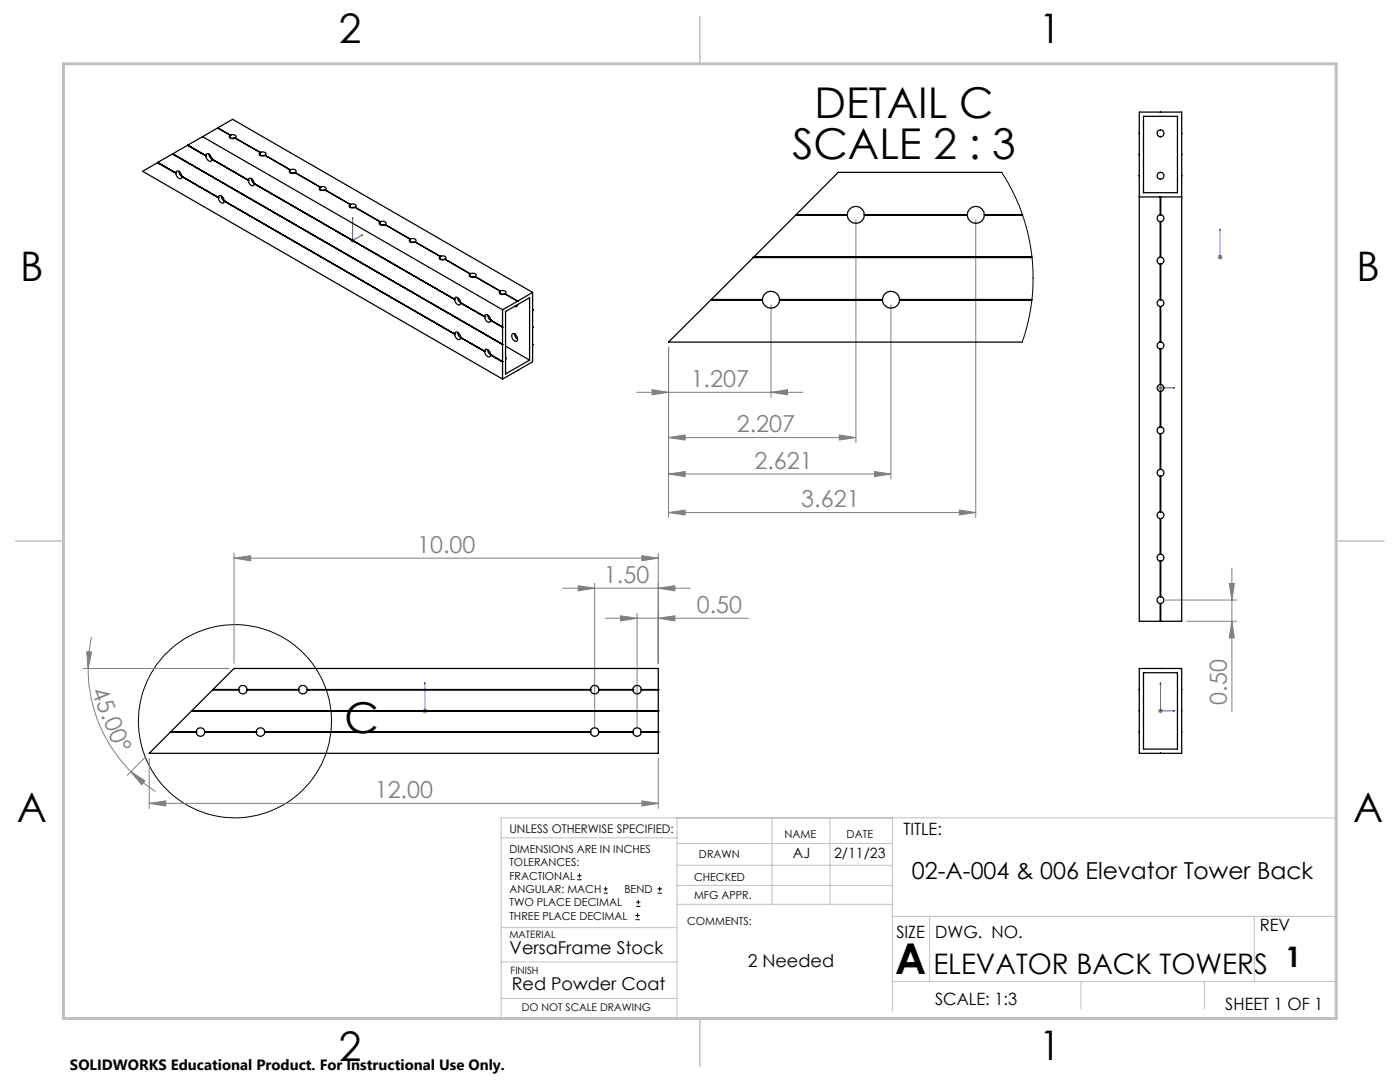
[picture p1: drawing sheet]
<svg xmlns="http://www.w3.org/2000/svg" width="279mm" height="216mm" viewBox="0 0 279 216" stroke-linecap="round" stroke-linejoin="round" font-family="sans-serif">
<g fill="none" stroke="#000" stroke-width=".2">
<path d="M115.2 175.5h.9M115.2 174.7h.9M115.6 174.3v.9M120.5 178.2h.8M120.5 177.4h.8M120.9 177v.8M127.4 179.6v.8M131.2 178.2h.9M131.2 177.4h.9M131.7 177v.8M126.8 183.5h.9M126.8 182.7h.9"/>
<path d="M127 180.9h.8M127 180h.8M127.2 182.2v.9"/>
<circle cx="46.9" cy="143.9" r="19.3"/>
</g>
<g fill="none" stroke="#00f" stroke-width=".2">
<path d="M70.4 43.4v4.6l2-1.2M70.4 43.4l-.1 .2zM72.2 46.9l.2-.1-.2 .2zM243.5 51.3h.1M243.5 45.7v5.6M243.5 51.3v.1zM243.5 45.7v.3v-.3M231.5 77.4h.2zM231.6 77.4h.1M231.6 77.4h2.8M234.4 77.4h-.3h.3M84.8 136.2v.3v-.3"/>
<path d="M84.8 136.2v5.7M231.6 136.2l.1 .3h-.2zM231.6 136.2v5.7h2.8M84.8 141.8v.1zM84.8 141.9h.1M234.1 141.8l.3 .1h-.3z"/>
</g>
<g fill="none" stroke="#808080" stroke-width=".2">
<path d="M69.9 48h1M70 47.6l.7 .8M70.4 47.5v1M70.7 47.6l-.7 .8M170.8 43.9v44.4M194.7 43.9v59.4M243 51.3h1M243.1 51l.7 .7M243.5 50.8v1M243.8 51l-.7 .7M127.1 78.3h33.1M130.1 77.8l3.3 .5-3.3 .5z"/>
<path d="M133.4 69.3v34M153.9 78.3l3.3-.5v1zM153.9 60.8v18.5M177.8 60.8v34.8M231.1 77.4h1M231.2 77l.8 .8M231.6 76.9v1M232 77l-.8 .8M133.4 87.3l3.3-.5v1zM133.4 94.6l3.3-.5v1zM133.4 87.3h37.4M133.4 94.6h44.4"/>
<path d="M167.5 86.8l3.3 .5-3.3 .5zM174.5 94.1l3.3 .5-3.3 .5zM46.7 111.4l3.3-.5v1zM46.7 110.4v22M46.7 111.4h84.7M112.3 117.4h25.4M115.4 116.9l3.3 .5-3.3 .5zM118.7 116.4v28.7M128.1 110.9l3.3 .5-3.3 .5zM131.4 117.4l3.3-.5v1zM131.4 110.4v22M133.4 102.3l3.3-.5v1z"/>
<path d="M133.4 102.3h61.3M191.5 101.8l3.2 .5-3.2 .5zM232.6 119.7h14.2M245.3 116.4h1l-.4 3.3zM245.9 113.4v28.6M16.6 133.4h29.1M17.3 130.1h1l-.7 3.3zM17.6 133.4a29.1 29.1 0 0 0 8.5 20.6M18.3 127.1a25.4 25.4 0 0 0-.7 6.3M120.8 123.4h28.6M123.9 122.9l3.2 .5-3.2 .5zM127.1 122.4v22.7"/>
<path d="M131.4 123.4l3.3-.5v1zM236.8 124h10M245.9 124l.4 3.3h-1zM26.1 154l2.8 1.8-.6 .8zM26.1 154l2.4 2.1 2.5 1.8M29.1 151l-3.7 3.7M29.8 151.3v10M84.3 141.9h1M84.5 141.5l.7 .7M84.8 141.4v.9M85.2 141.5l-.7 .7M128.1 159.8l3.3 .5-3.3 .5z"/>
<path d="M131.4 151.3v10M231.1 141.9h1M231.2 141.5l.8 .7M231.6 141.4v.9M232 141.5l-.8 .7M29.8 160.3l3.3-.5v1zM29.8 160.3h101.6"/>
</g>
<g fill="none" stroke="#c0c0c0" stroke-width=".2">
<path d="M266.7 150.9v52.3M100 167.2h35.1M135.1 172.6h43M135.1 163.2v39.9M135.1 176.7h43M135.1 168.3h43M154.1 163.2v17.2M165.6 163.2v17.2M178.1 163.2v38.6M266.7 163.2h-166.7v40M100 199.2h35.1M100 191.9h35.1"/>
<path d="M100 185.1h35.1M135.1 180.4h43M178.1 182.8h88.6M178.1 195.8h88.6M185.5 182.8v13M215.7 195.8v5.5M240.4 195.8v5.5M250.3 182.8v13"/>
</g>
<path d="M139.7 3.2v9.5M3.1 107.9h9.6M266.7 107.9h9.5M139.7 203.2v9.6" fill="none" stroke="#c0c0c0" stroke-width=".3"/>
<path d="M12.7 12.7h254v190.5h-254z" fill="none" stroke="#c0c0c0" stroke-width=".6"/>
<g fill="#00f">
<path d="M234.1 141.8l.3 .1h-.3zM231.6 136.2l.1 .3h-.2zM84.8 141.8v.1zM84.8 136.2v.3z"/>
<path d="M72.2 46.9l.2-.1-.2 .2zM70.4 43.4l-.1 .2zM243.5 51.3v.1zM243.5 45.7v.3z"/>
<path d="M234.1 77.4h.3zM231.5 77.4h.2z"/>
</g>
<g fill="#808080">
<path d="M128.1 110.9l3.3 .5-3.3 .5zM46.7 111.4l3.3-.5v1zM131.4 123.4l3.3-.5v1zM123.9 122.9l3.2 .5-3.2 .5zM131.4 117.4l3.3-.5v1zM115.4 116.9l3.3 .5-3.3 .5z"/>
<path d="M130.1 77.8l3.3 .5-3.3 .5zM153.9 78.3l3.3-.5v1zM133.4 87.3l3.3-.5v1zM167.5 86.8l3.3 .5-3.3 .5zM133.4 94.6l3.3-.5v1zM174.5 94.1l3.3 .5-3.3 .5zM133.4 102.3l3.3-.5v1zM191.5 101.8l3.2 .5-3.2 .5z"/>
<path d="M128.1 159.8l3.3 .5-3.3 .5zM29.8 160.3l3.3-.5v1z"/>
<path d="M245.9 124l.4 3.3h-1zM245.3 116.4h1l-.4 3.3z"/>
<path d="M17.3 130.1h1l-.7 3.3zM26.1 154l2.8 1.8-.6 .8z"/>
</g>
<g fill="none" stroke="#000" stroke-width=".25">
<path d="M31.4 32.5l-2.9 1.7 71.8 41.4M31.4 32.5l3.7 2.1M31.5 32.4h.1M31.5 32.4l3.6 2.1M31.5 32.4l-.1 .1M34.4 30.7l65.9 38M34.4 30.7l-2.9 1.7M34.5 30.7h.1M34.5 30.7l65.8 38M34.5 30.7h-.1M35.1 34.5l.2-.4a1.01 1.01 0 0 1 1 1.1M35.1 34.6l.2 .5a.59 .59 0 0 0 .9 .4l.1-.3"/>
<path d="M35.1 34.5h.1M35.1 34.5v.1M35.7 34.2l.1 .5 .5 .5M36.3 35.2h.1M36.3 35.2l7.3 4.2M37.5 29h.1M37.5 29l3.6 2M37.5 29l3.6 2.1M40.4 27.3l59.9 34.5M40.4 27.3l-5.9 3.4M41.1 31l.2-.3a1.01 1.01 0 0 1 1 1.1M41.1 31.1l.2 .6a.6 .6 0 0 0 .9 .3l.1-.2"/>
<path d="M41.1 31v.1M41.1 31.1h.1M41.7 30.7l.1 .6 .5 .5M42.3 31.8h.1M42.3 31.8l7.3 4.2M43.4 25.5l-3 1.8M43.4 25.5l2.5 1.5M43.5 25.5l2.5 1.5M43.5 25.5l2.9-1.7 59.9 34.5M43.5 25.5h-.1M43.6 39.4l.1-.4a1.08 1.08 0 0 1 1.1 1.1M43.6 39.4a.96 .96 0 0 0 1 1.1l.2-.4"/>
<path d="M43.6 39.4h.1M44.2 39.1l.1 .6 .5 .4M45.9 27l-.1 .3a.79 .79 0 0 0 1.1 .3M45.9 27h.1M45.9 27v.6M46 27l.4-.2 .5 .2 .2 .2-.2 .3M46 27h-.1M46.1 27.6h.7M46.7 27.6l-.1 .1M46.9 27.6l5 2.8M46.9 27.5v.1M46.9 27.5l5.1 2.9"/>
<path d="M49.6 35.9l.1-.3a1.08 1.08 0 0 1 1.1 1.1M49.6 36a.96 .96 0 0 0 1 1l.2-.3M49.6 35.9v.1M49.6 35.9h.1M50.1 35.6l.2 .6 .5 .5M50.8 36.7h.1M50.8 36.7l39.9 23.1M51.9 30.4l-.2 .3 .2 .3 .5 .1 .5-.1 5 2.9M51.9 30.4h.1M51.9 30.4v.6M52 30.4l.4-.1 .5 .1 .2 .3-.2 .3M52 30.4h-.1"/>
<path d="M52.1 31h.7M52.9 31h.1M52.9 31l5 2.9M57.9 33.9l-.2 .1a.59 .59 0 0 0 1 .5h.2M57.9 33.9h.1M57.9 33.9l.5-.1 .5 .1 .2 .2-.2 .3M57.9 33.9v.6M58.1 34.5h.6M58.9 34.5l5 2.9M58.9 34.4v.1M58.9 34.4l5 2.9M63.9 37.4l-.2 .2a.84 .84 0 0 0 1.2 .3"/>
<path d="M63.9 37.4h.1M63.9 37.4v.5M63.9 37.3l.5-.1 .5 .2 .2 .2-.2 .3M63.9 37.3v.1M64.1 38h.6M64.9 37.9l5 2.9M199.9 34.4h-32.6l-8.4 8.4M227.4 22.4h8.4v101.6h-8.4zM227.4 35v.1M227.4 30.8v.1M227.4 26.6h.1M227.4 39.3h4.2"/>
<path d="M228.2 23.2h6.8v15.3h-6.8zM231.6 39.3v3.6M231.6 39.3h.1M231.6 39.3h4.2M235.8 26.6h.1M235.8 30.8v.1M235.8 35v.1M44.8 40.1h.1M44.8 40.1l45.9 26.6M69.9 40.8l-.2 .3a.84 .84 0 0 0 1.1 .3l5 2.9M69.9 40.8h.1M69.9 40.8v.6"/>
<path d="M69.9 40.8l.5-.1 .5 .1 .2 .3-.2 .2M70 41.4h.7M70.9 41.3v.1M70.9 41.3l5 2.9M75.8 44.3l-.1 .3 .2 .2 .4 .1 .5-.1M75.8 44.3h.1M75.9 44.2l.5-.1 .4 .2 .2 .2-.1 .3M75.9 44.2v.6M76 44.9h.7M76.8 44.8l5 2.9M76.9 44.8h-.1M76.9 44.8l5 2.9"/>
<path d="M81.8 47.7l-.1 .3 .2 .3 .4 .1 .5-.1M81.8 47.7h.1M81.9 47.7l.7-.1a.4 .4 0 0 1 .4 .5l-.1 .2M81.9 47.7v.6M82 48.3h.7M82.8 48.3l5 2.9M82.9 48.3h-.1M82.9 48.3l5 2.9M87.8 51.2l-.1 .3 .1 .2 .5 .2 .5-.1M87.8 51.2h.1M87.8 51.2v.5M87.9 51.2l.4-.2a.61 .61 0 0 1 .7 .4l-.2 .3"/>
<path d="M87.9 51.2h-.1M88 51.8h.7M88.8 51.8l5 2.8M88.8 51.7v.1M88.8 51.7l5 2.9M90.7 59.7l.2-.4a1.08 1.08 0 0 1 1 1.1M90.7 59.8a1.01 1.01 0 0 0 1.1 1l.1-.4M90.7 59.7v.1M90.7 59.7h.1M91.3 59.4l.2 .6 .4 .4M93.8 54.6l-.2 .3 .2 .3 .5 .1 .5-.1 5 2.9M93.8 54.6h.1"/>
<path d="M93.8 54.6l.5-.1a.48 .48 0 0 1 .7 .5l-.2 .2M93.8 54.6v.6M94 55.2h.7M94.8 55.2l5 2.9M94.8 55.2h.1M99.8 58.1l-.2 .3 .2 .2 .5 .2 .5-.1M99.8 58.1h.1M99.8 58.1l.8-.1a.4 .4 0 0 1 .4 .5l-.2 .1M99.8 58.1v.5M100 58.7h.6M100.8 58.7l2.5 1.4M100.8 58.6v.1"/>
<path d="M100.8 58.6l2.5 1.5M106.3 58.3l-3 1.8M106.3 58.3v13.9l-6 3.4M141.9 59.9l-8.5 8.4h70.6M141.9 59.9h10.3M141.9 59.8h10.3M141.9 59.8v.1M150.3 51.4l-8.4 8.4M150.3 51.4h55.7M150.4 51.3h55.6M150.4 51.3l-.1 .1M150.4 51.3h.1"/>
<path d="M152.2 59.9a1.71 1.71 0 0 0 1.7 1.6 1.71 1.71 0 0 0 1.7-1.6M152.2 59.8h.1M152.2 59.8a1.71 1.71 0 0 1 1.7-1.7 1.71 1.71 0 0 1 1.7 1.7M152.2 59.8v.1M155.6 59.8v.1M155.6 59.8h20.5M155.6 59.9h20.5M155.6 59.8h.1M158.8 42.9l-8.4 8.4M158.8 42.9h10.3M158.8 42.9h.1M158.9 42.8h10.2"/>
<path d="M158.9 42.8l-.1 .1M169.1 42.9a1.71 1.71 0 0 0 1.7 1.7 1.71 1.71 0 0 0 1.7-1.7M169.1 42.9h.1M169.1 42.8v.1M169.1 42.8a1.71 1.71 0 0 1 1.7-1.6 1.71 1.71 0 0 1 1.7 1.6M172.5 42.9h.1M172.5 42.9h20.5M172.5 42.8h20.5M172.5 42.8v.1M176.1 59.9a1.71 1.71 0 0 0 1.7 1.6 1.71 1.71 0 0 0 1.7-1.6M176.1 59.8a1.71 1.71 0 0 1 1.7-1.7 1.71 1.71 0 0 1 1.7 1.7M176.1 59.8v.1"/>
<path d="M176.1 59.8h.1M179.5 59.8v.1M179.5 59.8h26.5M179.5 59.9h26.4M179.5 59.8h.1M193 42.9a1.71 1.71 0 0 0 1.8 1.7 1.71 1.71 0 0 0 1.7-1.7M193 42.8a1.71 1.71 0 0 1 1.8-1.6 1.71 1.71 0 0 1 1.7 1.6M193 42.8v.1M193 42.9h.1M196.5 42.9h.1M196.5 42.9h7.5M196.5 42.9h7.6"/>
<path d="M196.5 42.8h7.5M196.5 42.8v.1M231.6 42.9a.69 .69 0 0 0-.7 .7 .69 .69 0 0 0 .7 .6M231.6 51.3a.69 .69 0 0 0-.7 .7 .69 .69 0 0 0 .7 .7M231.6 59.8a.69 .69 0 0 0-.7 .7 .69 .69 0 0 0 .7 .7M231.6 42.9h.1M231.6 51.3h.1M231.6 59.8h.1M231.6 44.2v7.1M231.6 52.7v7.1M231.6 44.2h.1M231.6 52.7h.1"/>
<path d="M231.6 59.8a.69 .69 0 0 1 .7 .7 .69 .69 0 0 1-.7 .7M231.6 51.3a.69 .69 0 0 1 .7 .7 .69 .69 0 0 1-.7 .7M231.6 42.9a.69 .69 0 0 1 .7 .7 .69 .69 0 0 1-.7 .6M90.7 66.6l.2-.3a1.08 1.08 0 0 1 1 1M90.7 66.7a1.01 1.01 0 0 0 1.1 1l.1-.4M90.7 66.6v.1M90.7 66.6h.1M91.3 66.3l.2 .6 .4 .4M91.9 60.4h.1M91.9 67.3h.1M91.9 60.4l4.8 2.8M91.9 67.3l4.8 2.8"/>
<path d="M96.7 63.2l.2-.4a1.08 1.08 0 0 1 1 1.1M96.7 63.2a.96 .96 0 0 0 1.1 1.1l.1-.4M96.7 63.2h.1M96.7 70.1l.2-.4a1.08 1.08 0 0 1 1 1.1M96.7 70.1a.96 .96 0 0 0 1.1 1.1l.1-.4M96.7 70.1h.1M97.3 62.9l.2 .5 .4 .5M97.3 69.8l.2 .5 .4 .5M97.9 63.9h.1M97.9 70.8h.1M97.9 63.9l2.4 1.4M97.9 70.8l2.4 1.4"/>
<path d="M100.3 61.8v13.8M100.3 68.7h.1M100.9 71.3l.1 .2-.1 .2M100.9 62.2l4.8-2.8v12.5l-4.8 2.7zM100.9 69.1l4.8 2.8M102.2 66.7l.1-.1a1.05 1.05 0 0 1 .9 1.5 1.02 1.02 0 0 1-1-1.4zM102.7 66.6v.1M102.7 66.7h.1M102.7 66.7a1.24 1.24 0 0 0 .6 1M103.3 60.1h.1M103.3 60.8l-.1 .4-.5-.1M103.3 60.1l-3 1.7"/>
<path d="M106.3 61.8h.1M106.3 65.3h.1M106.3 68.8h.1M231.6 68.3a.69 .69 0 0 0-.7 .7 .69 .69 0 0 0 .7 .6M231.6 76.7a.69 .69 0 0 0-.7 .7 .69 .69 0 0 0 .7 .7M231.6 68.3h.1M231.6 76.7h.1M231.6 61.2v7.1M231.6 69.6v7.1M231.6 78.1v7.1M231.6 61.2h.1M231.6 69.6h.1"/>
<path d="M231.6 78.1h.1M231.6 76.7a.69 .69 0 0 1 .7 .7 .69 .69 0 0 1-.7 .7M231.6 68.3a.69 .69 0 0 1 .7 .7 .69 .69 0 0 1-.7 .6M231.6 85.2a.69 .69 0 0 0-.7 .7 .69 .69 0 0 0 .7 .7M231.6 93.7a.69 .69 0 0 0-.7 .7 .69 .69 0 0 0 .7 .6M231.6 85.2h.1M231.6 93.7h.1M231.6 86.6v7.1M231.6 95v7.1M231.6 86.6h.1M231.6 95h.1M231.6 93.7a.69 .69 0 0 1 .7 .7 .69 .69 0 0 1-.7 .6"/>
<path d="M231.6 85.2a.69 .69 0 0 1 .7 .7 .69 .69 0 0 1-.7 .7M231.6 102.1a.69 .69 0 0 0-.7 .7 .69 .69 0 0 0 .7 .7M231.6 110.6a.69 .69 0 0 0-.7 .7 .69 .69 0 0 0 .7 .7M231.6 119.1a.69 .69 0 0 0-.7 .7 .69 .69 0 0 0 .7 .6M231.6 102.1h.1M231.6 110.6h.1M231.6 119.1h.1M231.6 103.5v7.1M231.6 112v7.1M231.6 103.5h.1M231.6 112h.1M231.6 119.1a.69 .69 0 0 1 .7 .7 .69 .69 0 0 1-.7 .6"/>
<path d="M231.6 110.6a.69 .69 0 0 1 .7 .7 .69 .69 0 0 1-.7 .7M231.6 102.1a.69 .69 0 0 1 .7 .7 .69 .69 0 0 1-.7 .7M42.5 137.6h.1M42.5 137.6h5.1M47.6 137.6a.85 .85 0 0 0 .9 .9 .85 .85 0 0 0 .8-.9M47.6 137.6h.1M47.6 137.6a.85 .85 0 0 1 .9-.8 .85 .85 0 0 1 .8 .8M49.3 137.6h.1M49.3 137.6h10.3M59.6 137.6a.86 .86 0 0 0 .8 .9 .86 .86 0 0 0 .9-.9M59.6 137.6a.87 .87 0 0 1 .8-.8 .87 .87 0 0 1 .9 .8M59.6 137.6h.1"/>
<path d="M61.3 137.6h.1M61.3 137.6h56.5M117.8 137.6a.85 .85 0 0 0 .9 .9 .85 .85 0 0 0 .8-.9M117.8 137.6a.85 .85 0 0 1 .9-.8 .85 .85 0 0 1 .8 .8M117.8 137.6h.1M119.5 137.6h.1M119.5 137.6h6.8M126.3 137.6a.85 .85 0 0 0 .8 .9 .85 .85 0 0 0 .9-.9M126.3 137.6a.85 .85 0 0 1 .8-.8 .85 .85 0 0 1 .9 .8M126.3 137.6h.1M128 137.6h.1M128 137.6h3.4"/>
<path d="M131.4 137.6h.1M227.4 137.6h.1M227.4 133.4h8.4v16.9h-8.4zM228.2 134.2h6.8v15.3h-6.8zM231.6 120.4v3.6M231.6 120.4h.1M235.8 137.6h.1M29.8 150.3l16.9-16.9h84.7v16.9zM34 146.1h.1M34 146.1h5.2M38.2 141.9h.1M38.2 141.9h93.2"/>
<path d="M38.3 141.8h93.1M39.2 146.1a.85 .85 0 0 0 .8 .8 .85 .85 0 0 0 .9-.8M39.2 146.1a.85 .85 0 0 1 .8-.9 .85 .85 0 0 1 .9 .9M39.2 146.1h.1M40.9 146.1h.1M40.9 146.1h10.2M51.1 146.1a.86 .86 0 0 0 .9 .8 .86 .86 0 0 0 .8-.8M51.1 146.1a.87 .87 0 0 1 .9-.9 .87 .87 0 0 1 .8 .9M51.1 146.1h.1M52.8 146.1h.1M52.8 146.1h65M117.8 146.1a.85 .85 0 0 0 .9 .8 .85 .85 0 0 0 .8-.8"/>
<path d="M117.8 146.1a.85 .85 0 0 1 .9-.9 .85 .85 0 0 1 .8 .9M117.8 146.1h.1M119.5 146.1h.1M119.5 146.1h6.8M126.3 146.1a.85 .85 0 0 0 .8 .8 .85 .85 0 0 0 .9-.8M126.3 146.1a.85 .85 0 0 1 .8-.9 .85 .85 0 0 1 .9 .9M126.3 146.1h.1M128 146.1h.1M128 146.1h3.4M131.4 141.9h.1M131.4 146.1h.1M227.4 141.8v.1"/>
<path d="M227.4 146.1h.1M235.8 141.8v.1M235.8 146.1h.1"/>
<circle cx="231.6" cy="26.6" r=".69"/>
<circle cx="231.6" cy="35.1" r=".69"/>
</g>
<path d="M199.9 34.4l2.3 4 1.8 4.2 1.2 4.4 .7 3.9 .3 3.1-.2 5.2-.8 4.8-1.2 4.3" fill="none" stroke="#000" stroke-width=".2"/>
<g font-size="8.5">
<text x="162.5" y="23.5">DETAIL C</text>
<text x="158.1" y="31.7">SCALE 2 : 3</text>
<text x="68.7" y="146.2">C</text>
<text x="178.6" y="194.3">A</text>
</g>
<g font-size="8.1">
<text x="67.6" y="8.5">2</text>
<text x="207.3" y="8.5">1</text>
<text x="4" y="56.2">B</text>
<text x="270.7" y="56.2">B</text>
<text x="3.3" y="164.1">A</text>
<text x="270" y="164.1">A</text>
<text x="67.6" y="211.7">2</text>
<text x="207.3" y="211.6">1</text>
</g>
<g font-size="5.6">
<text x="186.3" y="194.4">ELEVATOR BACK TOWERS</text>
<text x="256.6" y="192.9">1</text>
</g>
<g font-size="4.7" fill="#808080">
<text x="137.8" y="77.2">1.207</text>
<text x="147.1" y="86.3">2.207</text>
<text x="150.6" y="93.6">2.621</text>
<text x="159.9" y="101.2">3.621</text>
<text x="83.3" y="110.3">10.00</text>
<text x="120.5" y="116.3">1.50</text>
<text x="139" y="122.3">0.50</text>
<text x="18.2" y="137.8" transform="rotate(68 18.2 137.8)">45.00°</text>
<text x="244.8" y="140.6" transform="rotate(-90 244.8 140.6)">0.50</text>
<text x="74.8" y="159.3">12.00</text>
</g>
<text font-size="4.7" x="182" y="175.3">02-A-004 &amp; 006 Elevator Tower Back</text>
<g font-size="3.5">
<text x="101.7" y="190.3">VersaFrame Stock</text>
<text x="102.1" y="197.5">Red Powder Coat</text>
<text x="149.2" y="192.9">2 Needed</text>
</g>
<g font-size="3.4">
<text x="180.3" y="166.5">TITLE:</text>
<text x="251.4" y="185.7">REV</text>
<text x="178.9" y="187.1">SIZE</text>
<text x="186.6" y="187.1">DWG. NO.</text>
<text x="186.6" y="200.6">SCALE: 1:3</text>
<text x="244.5" y="201.5">SHEET 1 OF 1</text>
</g>
<text font-size="3" x="14" y="213.5">SOLIDWORKS Educational Product. For Instructional Use Only.</text>
<g font-size="2.8">
<text x="158.3" y="171.2">AJ</text>
<text x="166.5" y="171.2">2/11/23</text>
</g>
<text font-size="2.4" x="101.7" y="166.2">UNLESS OTHERWISE SPECIFIED:</text>
<g font-size="2.2">
<text x="156.6" y="167.2">NAME</text>
<text x="169" y="167.2">DATE</text>
<text x="101.7" y="170.2">DIMENSIONS ARE IN INCHES</text>
<text x="101.7" y="172.9">TOLERANCES:</text>
<text x="139.5" y="171.2">DRAWN</text>
<text x="101.7" y="175.5">FRACTIONAL</text>
<text x="101.7" y="178.2">ANGULAR: MACH</text>
<text x="124.6" y="178.2">BEND</text>
<text x="138.5" y="175.7">CHECKED</text>
<text x="138.5" y="179.3">MFG APPR.</text>
<text x="101.7" y="180.8">TWO PLACE DECIMAL</text>
<text x="101.7" y="183.5">THREE PLACE DECIMAL</text>
<text x="137.1" y="184.6">COMMENTS:</text>
</g>
<text font-size="2.1" x="104.1" y="201.7">DO NOT SCALE DRAWING</text>
<g font-size="2">
<text x="101.7" y="187.3">MATERIAL</text>
<text x="101.9" y="194.3">FINISH</text>
</g>
</svg>
